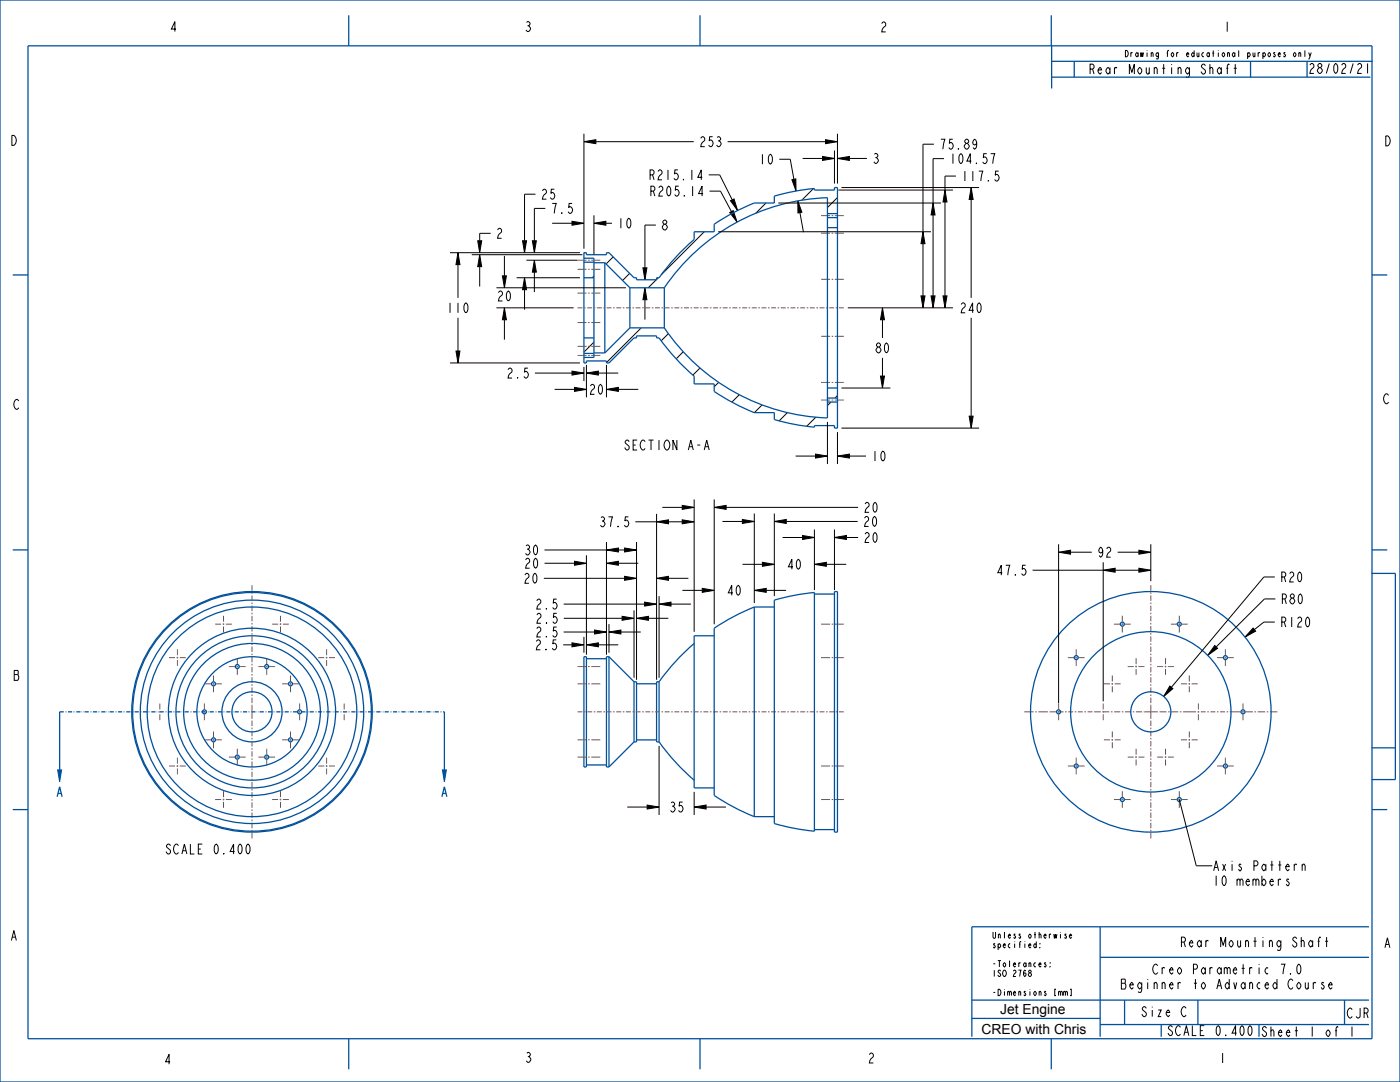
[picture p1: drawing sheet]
<svg xmlns="http://www.w3.org/2000/svg" width="559mm" height="432mm" viewBox="0 0 559 432" stroke-linecap="round" stroke-linejoin="round" font-family="sans-serif">
<path d="M23 307.3h1.6l-.8 4.7z" fill="#00509b"/>
<path d="M23 307.3h1.6l-.8 4.7z" fill="none" stroke="#00509b" stroke-width=".4"/>
<path d="M22.8 318l1-4 1 4M23.2 316.6h1.2" fill="none" stroke="#00509b" stroke-width=".51"/>
<path d="M176.6 307.3h1.6l-.8 4.7z" fill="#00509b"/>
<path d="M176.6 307.3h1.6l-.8 4.7z" fill="none" stroke="#00509b" stroke-width=".4"/>
<g fill="none" stroke="#00509b" stroke-width=".51">
<path d="M0 0h558.8v431.8h-558.8zM11.2 18.3h536.4v396.2h-536.4zM139.2 6.1v12.2M279.4 6.1v12.2M419.6 6.1v12.2M419.8 18.2v17.1M419.8 30.8h127.2M419.8 24.5h128.1M428.8 24.5v6.3M499.1 24.5v6.3M330.3 90.8h4M330.3 86.8h4"/>
<path d="M330.3 85.2h4M5.1 109.7h6.1M233.1 100.8h1v.8h8v-.8h1l10 10h1v.8h8v-.8h1l6.5-8 7.5-7.2v-3.1h8v-3l3.5-2.3 6.1-3.3 6.4-2.9h8v-2.7l6.1-1.6 6.1-1 3.8-.5v.6h8v-1h1.2v96h-1.2v-1h-8v.7l-3.8-.5-6.1-1-6.1-1.6v-2.7h-8l-6.4-2.9-6.1-3.3-3.5-2.3v-3h-8v-3.1l-7.5-7.2-6.5-8.1h-1v-.8h-8v.8h-1l-10 10h-1v-.8h-8v.8h-1zM233.1 103h4v1.6h-4M233.1 110.8h4M241.4 104.8h-4.3v36h4.3M241.4 104.8v36M241.4 104.8l10 10M251.4 114.8v16M251.4 114.8h13.8M265.2 114.8a82.1 82.1 0 0 1 65.1-35.9v87.9a82.1 82.1 0 0 1-65.1-36M265.2 114.8v16"/>
<path d="M547.6 109.7h6.1M233.1 134.8h4M251.4 130.8l-10 10M251.4 130.8h13.8M233.1 141h4v1.6h-4M330.3 158.8h4M330.3 154.8h4M330.3 160.4h4M5.1 219.5h6.1M547.6 219.5h6.1M309.1 239.5l7.3-1.8 8.7-1.3v95.3l-7.5-1-8.5-2zM325.1 237.1h8"/>
<path d="M333.1 236.1h1.2v96h-1.2zM547.5 228.8h9.4v82.3h-9.4M277.1 256.8l-7.5 7.2-6.5 8.1M285.1 253.7h-8v60.7h8M301.1 242.2l-8.9 4.2-7.1 4.3v66.7l8.4 5 7.6 3.5M301.1 242.2v83.7M301.1 242.2h8M233.1 262.1h1v44h-1zM234.1 262.9h8M243.1 262.1h-1v44h1M243.1 262.1v44M243.1 262.1l10 10"/>
<path d="M253.1 272.1v24M253.1 272.1h1v24h-1M254.1 272.9h8M263.1 272.1h-1v24h1M263.1 272.1v24M23.8 284.1v23.2M177.4 284.1v23.2M253.1 296.1l-10 10M254.1 295.3h8M263.1 296.1l6.5 8 7.5 7.3M547.5 298.4h9.4M176.4 318l1-4 1 4"/>
<path d="M176.8 316.6h1.2M234.1 305.3h8M5.1 323.1h6.1M301.1 325.9h8M325.1 331.1h8M547.6 323.1h6.1M439.1 369.9v43.8M546.4 369.9h-158.5v43.8M387.9 399.1h158.5M439.1 382h107.3M448.9 399.1v9.8M478.1 399.1v9.8"/>
<path d="M536.7 399.1v9.8M139.2 414.5v12.2M279.4 414.5v12.2M387.9 406.4h51.2M419.6 414.5v12.2M439.1 408.9h107.3M463.5 408.9v4.8"/>
<circle cx="448" cy="249.1" r=".8"/>
<circle cx="470.7" cy="249.1" r=".8"/>
<circle cx="85.2" cy="272.9" r=".8"/>
<circle cx="94.7" cy="266" r=".8"/>
<circle cx="106.5" cy="266" r=".8"/>
<circle cx="116" cy="272.9" r=".8"/>
<circle cx="429.6" cy="262.4" r=".8"/>
<circle cx="489.1" cy="262.4" r=".8"/>
<circle cx="81.6" cy="284.1" r=".8"/>
<circle cx="85.2" cy="295.2" r=".8"/>
<circle cx="100.6" cy="284.1" r="48"/>
<circle cx="100.6" cy="284.1" r="47.6"/>
<circle cx="100.6" cy="284.1" r="44.6"/>
<circle cx="100.6" cy="284.1" r="41.8"/>
<circle cx="100.6" cy="284.1" r="33.4"/>
<circle cx="100.6" cy="284.1" r="30.4"/>
<circle cx="100.6" cy="284.1" r="27.3"/>
<circle cx="100.6" cy="284.1" r="22"/>
<circle cx="100.6" cy="284.1" r="12"/>
<circle cx="100.6" cy="284.1" r="8"/>
<circle cx="116" cy="295.2" r=".8"/>
<circle cx="119.6" cy="284.1" r=".8"/>
<circle cx="422.5" cy="284.1" r=".8"/>
<circle cx="459.3" cy="284.1" r="48"/>
<circle cx="459.3" cy="284.1" r="32"/>
<circle cx="459.3" cy="284.1" r="8"/>
<circle cx="496.1" cy="284.1" r=".8"/>
<circle cx="94.7" cy="302.1" r=".8"/>
<circle cx="106.5" cy="302.1" r=".8"/>
<circle cx="429.6" cy="305.7" r=".8"/>
<circle cx="448" cy="319.1" r=".8"/>
<circle cx="470.7" cy="319.1" r=".8"/>
<circle cx="489.1" cy="305.7" r=".8"/>
</g>
<path d="M23.8 284.1h153.6" fill="none" stroke="#00509b" stroke-width=".51" stroke-dasharray="1.7 .5 .2 .3 .2 .5" stroke-linecap="butt"/>
<g fill="none" stroke="#000" stroke-width=".4">
<path d="M523.4 21l-.5 1.5M233.1 56.5l4.7-.7v1.5zM233.1 53.4v45.9M237.8 56.5h39.1M290.4 56.5h39.1M329.5 55.8l4.8 .7-4.8 .8zM334.3 53.4v19.9M372.8 57.5h-4.4v35M213.7 77.5h-4.3v18.6M282.9 69.8h4.4l5 10M283.2 76.3h4.4l4.4 8.1M311.1 63.6h4.3l1.5 7.9"/>
<path d="M316.1 71.7l1.6-.3v4.8zM320.4 63.2h7.9M324.7 75.3l-4.7 4.6M328.3 62.4l4.8 .8-4.8 .8zM333.1 60.1v13.2M334.3 63.2l4.7-.8v1.6zM334.3 78.8l-4 4M334.7 75.8h45.7M335.9 74.8h54.9M339 63.2h7M376.8 63.3h-4.4v17.7M377.2 75.8l.8 4.8h-1.6z"/>
<path d="M381.6 70.3h-4.4v5.5M387.6 74.8l.8 4.8h-1.6zM387.6 79.6v39.3M190.7 96.1h1.6l-.8 4.7zM195.8 93.1h-4.3v3M208.6 96.1h1.6l-.8 4.7zM212.5 96.1h1.6l-.8 4.7zM217.7 83.2h-4.4v12.9M220.4 89.1h7.9M228.3 88.3l4.8 .8-4.8 .8zM237.1 89.1l4.7-.8v1.6zM237.1 85.9v15.6"/>
<path d="M241.8 89.1h2.5M261.8 89.8h-4.4v17.1M281.1 92.5l-17.2 17.2M286.7 92.5h84.9M291.3 84.8l1.4-.7 1.5 4.5zM291.6 80.1l1.4-.7 1.4 4.6zM305.7 81l-4 4.1M310.7 81h64.9M318.4 80.2l1.7 4.5-1.6 .3zM319.3 84.8l1.4 7.9M368.4 92.5l.8 4.8h-1.6zM368.4 97.3v20.8"/>
<path d="M372.4 81l.8 4.8h-1.6zM372.4 85.8v32.3M377.2 80.6v37.5M179.6 100.8h51.9M182.8 100.8l.8 4.8h-1.6zM182.8 105.6v13.3M188.3 101.6h44.2M191.5 101.6l.8 4.8h-1.6zM191.5 106.4v7.9M198.2 114.8h51.6M200.5 110.1h1.6l-.8 4.7zM201.3 102.1v8"/>
<path d="M206.2 110.8h25.3M209.4 110.8l.8 4.8h-1.6zM209.4 115.6v7.9M210.1 103.8h20.4M213.3 103.8l.8 4.8h-1.6zM213.3 108.6v7.9M233.2 100.8l-.1 .2M237.1 110.2l-.7 .6M244.7 102.5l-2.8 2.8M251.3 109.1l-2.8 2.8M256.6 106.9h1.6l-.8 4.7zM257.4 114.8l.8 4.8h-1.6z"/>
<path d="M257.4 119.6v7.9M261.9 111.6l-3.2 3.2M262.7 110.8l-.6 .7M367.6 118.1h1.6l-.8 4.7zM371.6 118.1h1.6l-.8 4.7zM376.4 118.1h1.6l-.8 4.7zM182.8 126.8v13.3M198.2 122.8h30.7M201.3 122.8l.8 4.8h-1.6zM201.3 127.6v7.9M237.1 136.5l-4 4M255.9 130.8l-13.8 13.9"/>
<path d="M266.8 133.2l-2.9 2.8M338.4 122.8h42M352.2 122.8l.8 4.8h-1.6zM352.2 127.6v7.3M387.6 126.8v39.3M179.6 144.8h51.9M182 140.1h1.6l-.8 4.7zM213.5 148.9h14.8M221.4 155.4h7.9M228.3 148.1l4.8 .8-4.8 .8zM229.3 154.6l4.8 .8-4.8 .8zM233.1 146.4v5.7"/>
<path d="M234.1 148.9l4.7-.8v1.6zM234.1 145.6v13M238.8 148.9h8M242.1 155.4l4.7-.8v1.6zM242.1 145.6v13M246.8 155.4h8M272.7 140.4l-2.8 2.8M279.4 146.9l-2.8 2.8M286.8 152.6l-1.7 1.8M295.1 157.5l-3 3M334.3 157.8l-1 1M335.9 154.8h19.5"/>
<path d="M351.4 150.1h1.6l-.8 4.7zM352.2 142.8v7.3M304.2 161.6l-3.1 3.1M314.3 164.7l-3.3 3.3M325.6 166.5l-3.6 3.6M330.3 168.4v16.8M331.7 160.4l-1.4 1.4M334.3 172.4v12.8M335.9 170.8h54.9M386.8 166.1h1.6l-.8 4.7zM277.1 199.3v52.8M285.1 199.3v49.8"/>
<path d="M317.6 182h7.9M325.5 181.2l4.8 .8-4.8 .8zM334.3 182l4.7-.8v1.6zM339 182h6.7M217.3 219.5h24.8M242.1 219.5l4.7-.8v1.6zM242.1 216.3v45M246.8 219.5h2.5M249.3 218.7l4.8 .8-4.8 .8zM253.6 208.2h8.5M254.1 216.3v55M262.1 208.2l4.7-.8v1.6z"/>
<path d="M262.1 205.1v66.2M264.4 202.5h7.9M266.8 208.2h5.5M272.3 201.7l4.8 .8-4.8 .8zM272.3 207.4l4.8 .8-4.8 .8zM285.1 202.5l4.7-.8v1.6zM288.4 208.1h7.9M289.8 202.5h52.7M296.3 207.3l4.8 .8-4.8 .8zM301.1 204.9v35.8M309.1 208.1l4.7-.8v1.6zM309.1 204.9v33"/>
<path d="M312.4 214.5h7.9M313.8 208.1h28.5M320.3 213.7l4.8 .8-4.8 .8zM325.1 211.3v24.2M333.1 214.5l4.7-.8v1.6zM333.1 211.3v24.2M337.8 214.5h4.7M422.5 217.2v63.4M454.6 219.6l4.7 .8-4.7 .8zM459.3 217.2v14.7M217.1 230.8h32.2M217.4 224.8h11.9"/>
<path d="M229.3 224l4.8 .8-4.8 .8zM234.1 221.6v39.7M242.1 224.8l4.7-.8v1.6zM246.8 224.8h8M249.3 230l4.8 .8-4.8 .8zM262.1 230.8l4.7-.8v1.6zM263.1 237.9v32.6M266.8 230.8h8M272.4 235.6h7.9M280.3 234.8l4.8 .8-4.8 .8zM296.4 225.2h7.9M301.1 235.6l4.7-.8v1.6z"/>
<path d="M304.3 224.4l4.8 .8-4.8 .8zM305.8 235.6h8M325.1 225.2l4.7-.8v1.6zM329.8 225.2h8M412.2 227.6h28.1M422.5 220.4l4.8-.8v1.6zM427.3 220.4h8.5M440.3 227.6l4.8-.8v1.6zM440.3 224.4v55.5M445.1 227.6h9.5M446.1 220.4h8.5M454.6 226.8l4.7 .8-4.7 .8z"/>
<path d="M508.8 230.3h-4.3l-37 44M509.1 239h-4.4l-19.3 19.2M224.8 257.3h3.5M225 241.1h32.3M225 252.2h12.3M225 246.7h23.3M228.3 256.5l4.8 .8-4.8 .8zM233.1 254.2v6.3M234.1 257.3l4.7-.8v1.6zM237.3 251.4l4.8 .8-4.8 .8zM238.8 257.3h8M243.1 252.2l4.7-.8v1.6z"/>
<path d="M243.1 249v11.5M247.8 252.2h8M248.3 246l4.8 .7-4.8 .8zM253.1 243.6v26.9M254.1 246.7l4.7-.7v1.5zM257.3 240.3l4.8 .8-4.8 .8zM258.8 246.7h8M263.1 241.1l4.7-.8v1.6zM267.8 241.1h8M484.9 257.6l1.1 1.1-4 2.8zM500.2 250.6l1 1.3-4.3 2.3zM508.8 248.3h-4.3l-3.8 3"/>
<path d="M466.9 273.8l1.2 1-3.6 3.1zM263.1 297.7v27.6M277.1 316v9.3M470.7 319.1l6.8 26.4h6.3M250.4 322.1h7.9M258.3 321.3l4.8 .8-4.8 .8zM277.1 322.1l4.7-.8v1.6zM281.8 322.1h8"/>
</g>
<g fill="#000">
<path d="M233.1 56.5l4.7-.7v1.5zM329.5 55.8l4.8 .7-4.8 .8zM316.1 71.7l1.6-.3v4.8zM328.3 62.4l4.8 .8-4.8 .8zM334.3 63.2l4.7-.8v1.6zM377.2 75.8l.8 4.8h-1.6zM387.6 74.8l.8 4.8h-1.6zM228.3 88.3l4.8 .8-4.8 .8zM237.1 89.1l4.7-.8v1.6zM291.3 84.8l1.4-.7 1.5 4.5zM291.6 80.1l1.4-.7 1.4 4.6zM318.4 80.2l1.7 4.5-1.6 .3z"/>
<path d="M368.4 92.5l.8 4.8h-1.6zM372.4 81l.8 4.8h-1.6zM182.8 100.8l.8 4.8h-1.6zM191.5 101.6l.8 4.8h-1.6zM190.7 96.1h1.6l-.8 4.7zM200.5 110.1h1.6l-.8 4.7zM209.4 110.8l.8 4.8h-1.6zM208.6 96.1h1.6l-.8 4.7zM213.3 103.8l.8 4.8h-1.6zM212.5 96.1h1.6l-.8 4.7zM256.6 106.9h1.6l-.8 4.7zM257.4 114.8l.8 4.8h-1.6z"/>
<path d="M201.3 122.8l.8 4.8h-1.6zM352.2 122.8l.8 4.8h-1.6zM367.6 118.1h1.6l-.8 4.7zM371.6 118.1h1.6l-.8 4.7zM376.4 118.1h1.6l-.8 4.7zM182 140.1h1.6l-.8 4.7zM228.3 148.1l4.8 .8-4.8 .8zM229.3 154.6l4.8 .8-4.8 .8zM234.1 148.9l4.7-.8v1.6zM242.1 155.4l4.7-.8v1.6zM351.4 150.1h1.6l-.8 4.7zM386.8 166.1h1.6l-.8 4.7z"/>
<path d="M325.5 181.2l4.8 .8-4.8 .8zM334.3 182l4.7-.8v1.6zM242.1 219.5l4.7-.8v1.6zM249.3 218.7l4.8 .8-4.8 .8zM262.1 208.2l4.7-.8v1.6zM272.3 201.7l4.8 .8-4.8 .8zM272.3 207.4l4.8 .8-4.8 .8zM285.1 202.5l4.7-.8v1.6zM296.3 207.3l4.8 .8-4.8 .8zM309.1 208.1l4.7-.8v1.6zM320.3 213.7l4.8 .8-4.8 .8zM333.1 214.5l4.7-.8v1.6z"/>
<path d="M229.3 224l4.8 .8-4.8 .8zM242.1 224.8l4.7-.8v1.6zM249.3 230l4.8 .8-4.8 .8zM262.1 230.8l4.7-.8v1.6zM280.3 234.8l4.8 .8-4.8 .8zM301.1 235.6l4.7-.8v1.6zM304.3 224.4l4.8 .8-4.8 .8zM325.1 225.2l4.7-.8v1.6zM422.5 220.4l4.8-.8v1.6zM440.3 227.6l4.8-.8v1.6zM454.6 219.6l4.7 .8-4.7 .8zM454.6 226.8l4.7 .8-4.7 .8z"/>
<path d="M228.3 256.5l4.8 .8-4.8 .8zM234.1 257.3l4.7-.8v1.6zM237.3 251.4l4.8 .8-4.8 .8zM243.1 252.2l4.7-.8v1.6zM248.3 246l4.8 .7-4.8 .8zM254.1 246.7l4.7-.7v1.5zM257.3 240.3l4.8 .8-4.8 .8zM263.1 241.1l4.7-.8v1.6zM500.2 250.6l1 1.3-4.3 2.3zM466.9 273.8l1.2 1-3.6 3.1zM484.9 257.6l1.1 1.1-4 2.8zM258.3 321.3l4.8 .8-4.8 .8z"/>
<path d="M277.1 322.1l4.7-.8v1.6z"/>
</g>
<g fill="none" stroke="#785055" stroke-width=".4">
<path d="M327.7 93.1h3.6M327.7 86h3.6M332 93.1h.6M332 86h.6M333.2 93.1h3.6M333.2 86h3.6M230.5 117h3.6M230.5 107.5h3.6M230.5 103.8h3.6M234.8 117h.6M234.8 107.5h.6M234.8 103.8h.6"/>
<path d="M236 117h3.6M236 107.5h3.6M236 103.8h3.6M327.7 111.5h3.6M332 111.5h.6M333.2 111.5h3.6M230.5 138.2h3.6M230.5 128.7h3.6M230.5 122.8h2M233.1 122.8h.7M234.4 122.8h2M234.8 138.2h.6"/>
<path d="M234.8 128.7h.6M236 138.2h3.6M236 128.7h3.6M237 122.8h.6M238.3 122.8h1.9M240.9 122.8h.6M242.1 122.8h2M244.7 122.8h.6M246 122.8h1.9M248.6 122.8h.6M249.8 122.8h2M252.4 122.8h.7"/>
<path d="M253.7 122.8h2M256.3 122.8h.6M257.6 122.8h1.9M260.2 122.8h.6M261.4 122.8h2M264 122.8h.7M265.3 122.8h2M267.9 122.8h.6M269.2 122.8h1.9M271.8 122.8h.6M273 122.8h2M275.6 122.8h.7"/>
<path d="M276.9 122.8h2M279.5 122.8h.6M280.8 122.8h1.9M283.4 122.8h.6M284.6 122.8h2M287.2 122.8h.6M288.5 122.8h1.9M291.1 122.8h.6M292.3 122.8h2M294.9 122.8h.7M296.2 122.8h2M298.8 122.8h.6"/>
<path d="M300.1 122.8h1.9M302.7 122.8h.6M303.9 122.8h2M306.5 122.8h.7M307.8 122.8h2M310.4 122.8h.6M311.7 122.8h1.9M314.3 122.8h.6M315.5 122.8h2M318.1 122.8h.7M319.4 122.8h2M322 122.8h.6"/>
<path d="M323.2 122.8h2M325.8 122.8h.7M327.1 122.8h2M327.7 134.2h3.6M329.7 122.8h.6M331 122.8h1.9M332 134.2h.6M333.2 134.2h3.6M333.6 122.8h.6M334.8 122.8h2M230.5 141.8h3.6M234.8 141.8h.6"/>
<path d="M236 141.8h3.6M327.7 159.6h3.6M327.7 152.6h3.6M332 159.6h.6M332 152.6h.6M333.2 159.6h3.6M333.2 152.6h3.6M100.6 233.5v2.2M100.6 236.4v.6M100.6 237.6v2.2M459.3 233.5v2.2M459.3 236.4v.6"/>
<path d="M459.3 237.6v2.2M70.8 259.1v2.4M85.9 249.1h2.4M88.9 249.1h.6M89.2 245.7v2.4M89.2 248.8v.6M89.2 250v2.4M90.2 249.1h2.4M100.6 240.4v.7M100.6 241.7v2.2M100.6 244.5v.6M100.6 245.8v2.2"/>
<path d="M100.6 248.6v.6M100.6 249.9v2.1M100.6 252.7v.6M100.6 253.9v2.2M100.6 256.7v.7M100.6 258v2.2M108.6 249.1h2.4M111.6 249.1h.7M112 245.7v2.4M112 248.8v.6M112 250v2.4M112.9 249.1h2.4"/>
<path d="M130.4 259.1v2.4M327.7 249.1h3.6M332 249.1h.6M333.2 249.1h3.6M429.6 259.1v2.4M444.6 249.1h2.4M447.7 249.1h.6M448 245.7v2.4M448 248.8v.6M448 250v2.4M448.9 249.1h2.4M459.3 240.4v.7"/>
<path d="M459.3 241.7v2.2M459.3 244.5v.6M459.3 245.8v2.2M459.3 248.6v.6M459.3 249.9v2.1M459.3 252.7v.6M459.3 253.9v2.2M459.3 256.7v.7M459.3 258v2.2M467.4 249.1h2.4M470.4 249.1h.6M470.7 245.7v2.4"/>
<path d="M470.7 248.8v.6M470.7 250v2.4M471.7 249.1h2.3M489.1 259.1v2.4M67.5 262.4h2.4M70.5 262.4h.6M70.8 262.1v.7M70.8 263.4v2.4M71.8 262.4h2.4M81.9 272.9h2.4M84.9 272.9h.6M85.2 269.6v2.4"/>
<path d="M85.2 272.6v.6M85.2 273.9v2.3M86.2 272.9h2.4M91.4 266h2.4M94.4 266h.6M94.7 262.7v2.4M94.7 265.7v.6M94.7 267v2.3M95.7 266h2.4M100.6 260.8v.7M100.6 262.1v2.2M100.6 264.9v.6"/>
<path d="M100.6 266.2v2.2M100.6 269v.6M100.6 270.2v2.2M100.6 273.1v.6M100.6 274.3v2.2M100.6 277.1v.7M100.6 278.4v2.2M103.1 266h2.4M106.1 266h.7M106.5 262.7v2.4M106.5 265.7v.6M106.5 267v2.3"/>
<path d="M107.4 266h2.4M112.6 272.9h2.4M115.6 272.9h.7M116 269.6v2.4M116 272.6v.6M116 273.9v2.3M116.9 272.9h2.4M127 262.4h2.4M130 262.4h.7M130.4 262.1v.7M130.4 263.4v2.4M131.3 262.4h2.4"/>
<path d="M230.5 272.9h3.6M230.5 266h3.6M234.8 272.9h.6M234.8 266h.6M236 272.9h3.6M236 266h3.6M327.7 262.4h3.6M332 262.4h.6M333.2 262.4h3.6M426.2 262.4h2.4M429.3 262.4h.6M429.6 262.1v.7"/>
<path d="M429.6 263.4v2.4M430.5 262.4h2.4M440.6 272.9h2.4M443.7 272.9h.6M444 269.6v2.4M444 272.6v.6M444 273.9v2.3M444.9 272.9h2.4M450.1 266h2.4M453.2 266h.6M453.5 262.7v2.4M453.5 265.7v.6"/>
<path d="M453.5 267v2.3M454.4 266h2.4M459.3 260.8v.7M459.3 262.1v2.2M459.3 264.9v.6M459.3 266.2v2.2M459.3 269v.6M459.3 270.2v2.2M459.3 273.1v.6M459.3 274.3v2.2M459.3 277.1v.7M459.3 278.4v2.2"/>
<path d="M461.9 266h2.4M464.9 266h.6M465.2 262.7v2.4M465.2 265.7v.6M465.2 267v2.3M466.2 266h2.3M471.4 272.9h2.4M474.4 272.9h.6M474.7 269.6v2.4M474.7 272.6v.6M474.7 273.9v2.3M475.7 272.9h2.3"/>
<path d="M485.8 262.4h2.4M488.8 262.4h.6M489.1 262.1v.7M489.1 263.4v2.4M490.1 262.4h2.3M63.8 280.7v2.4M63.8 283.8v.6M63.8 285v2.4M81.6 280.7v2.4M81.6 283.8v.6M81.6 285v2.4M81.9 295.2h2.4"/>
<path d="M84.9 295.2h.6M85.2 291.9v2.4M85.2 294.9v.7M85.2 296.2v2.4M86.2 295.2h2.4M94.7 298.8v2.4M100.6 281.2v5.7M100.6 287.6v2.1M100.6 290.4v.6M100.6 291.6v2.2M100.6 294.5v.6M100.6 295.7v2.2"/>
<path d="M100.6 298.5v.7M100.6 299.8v2.2M106.5 298.8v2.4M112.6 295.2h2.4M115.6 295.2h.7M116 291.9v2.4M116 294.9v.7M116 296.2v2.4M116.9 295.2h2.4M119.6 280.7v2.4M119.6 283.8v.6M119.6 285v2.4"/>
<path d="M137.4 280.7v2.4M137.4 283.8v.6M137.4 285v2.4M230.5 295.2h3.6M230.5 284.1h2M233.1 284.1h.7M234.4 284.1h2M234.8 295.2h.6M236 295.2h3.6M237 284.1h.6M238.3 284.1h1.9M240.9 284.1h.6"/>
<path d="M242.1 284.1h2M244.7 284.1h.6M246 284.1h1.9M248.6 284.1h.6M249.8 284.1h2M252.4 284.1h.7M253.7 284.1h2M256.3 284.1h.6M257.6 284.1h1.9M260.2 284.1h.6M261.4 284.1h2M264 284.1h.7"/>
<path d="M265.3 284.1h2M267.9 284.1h.6M269.2 284.1h1.9M271.8 284.1h.6M273 284.1h2M275.6 284.1h.7M276.9 284.1h2M279.5 284.1h.6M280.8 284.1h1.9M283.4 284.1h.6M284.6 284.1h2M287.2 284.1h.6"/>
<path d="M288.5 284.1h1.9M291.1 284.1h.6M292.3 284.1h2M294.9 284.1h.7M296.2 284.1h2M298.8 284.1h.6M300.1 284.1h1.9M302.7 284.1h.6M303.9 284.1h2M306.5 284.1h.7M307.8 284.1h2M310.4 284.1h.6"/>
<path d="M311.7 284.1h1.9M314.3 284.1h.6M315.5 284.1h2M318.1 284.1h.7M319.4 284.1h2M322 284.1h.6M323.2 284.1h2M325.8 284.1h.7M327.1 284.1h2M329.7 284.1h.6M331 284.1h1.9M333.6 284.1h.6"/>
<path d="M334.8 284.1h2M408.8 284.1h3.8M413.2 284.1h.6M414.5 284.1h3.7M418.9 284.1h2.7M422.2 284.1h2.3M422.5 280.7v2.4M422.5 283.8v.6M422.5 285v2.4M425.1 284.1h.7M426.4 284.1h1.9M429 284.1h.6"/>
<path d="M430.2 284.1h2M432.8 284.1h.7M434.1 284.1h1.9M436.7 284.1h2.7M440 284.1h2.8M440.3 280.7v2.4M440.3 283.8v.6M440.3 285v2.4M440.6 295.2h2.4M443.4 284.1h.7M443.7 295.2h.6M444 291.9v2.4"/>
<path d="M444 294.9v.7M444 296.2v2.4M444.7 284.1h2.4M444.9 295.2h2.4M447.8 284.1h.6M449 284.1h2.5M452.1 284.1h.7M453.4 284.1h2.4M453.5 298.8v2.4M456.5 284.1h5.7M459.3 281.2v5.7M459.3 287.6v2.1"/>
<path d="M459.3 290.4v.6M459.3 291.6v2.2M459.3 294.5v.6M459.3 295.7v2.2M459.3 298.5v.7M459.3 299.8v2.2M462.8 284.1h2.8M465.2 298.8v2.4M466.3 284.1h.6M467.5 284.1h2.8M470.9 284.1h.7M471.4 295.2h2.4"/>
<path d="M472.2 284.1h5.2M474.4 295.2h.6M474.7 291.9v2.4M474.7 294.9v.7M474.7 296.2v2.4M475.7 295.2h2.3M478 284.1h.7M478.3 280.7v2.4M478.3 283.8v.6M478.3 285v2.4M479.3 284.1h1.9M481.9 284.1h.6"/>
<path d="M483.1 284.1h2M485.7 284.1h.7M487 284.1h1.9M489.6 284.1h.6M490.8 284.1h4.4M495.8 284.1h.7M496.1 280.7v2.4M496.1 283.8v.6M496.1 285v2.4M497.1 284.1h3M500.7 284.1h.6M502 284.1h3"/>
<path d="M505.6 284.1h.6M506.9 284.1h3M67.5 305.7h2.4M70.5 305.7h.6M70.8 302.4v2.4M70.8 305.4v.6M70.8 306.7v2.3M71.8 305.7h2.4M85.9 319.1h2.4M88.9 319.1h.6M89.2 315.7v2.4M89.2 318.8v.6"/>
<path d="M90.2 319.1h2.4M91.4 302.1h2.4M94.4 302.1h.6M94.7 301.8v.7M94.7 303.1v2.4M95.7 302.1h2.4M100.6 302.6v.6M100.6 303.9v2.2M100.6 306.7v.6M100.6 308v2.1M100.6 310.8v.6M100.6 312v2.2"/>
<path d="M100.6 314.9v.6M100.6 316.1v2.2M100.6 318.9v.7M103.1 302.1h2.4M106.1 302.1h.7M106.5 301.8v.7M106.5 303.1v2.4M107.4 302.1h2.4M108.6 319.1h2.4M111.6 319.1h.7M112 315.7v2.4M112 318.8v.6"/>
<path d="M112.9 319.1h2.4M127 305.7h2.4M130 305.7h.7M130.4 302.4v2.4M130.4 305.4v.6M130.4 306.7v2.3M131.3 305.7h2.4M230.5 302.1h3.6M234.8 302.1h.6M236 302.1h3.6M327.7 319.1h3.6M327.7 305.7h3.6"/>
<path d="M332 319.1h.6M332 305.7h.6M333.2 319.1h3.6M333.2 305.7h3.6M426.2 305.7h2.4M429.3 305.7h.6M429.6 302.4v2.4M429.6 305.4v.6M429.6 306.7v2.3M430.5 305.7h2.4M444.6 319.1h2.4M447.7 319.1h.6"/>
<path d="M448 315.7v2.4M448 318.8v.6M448.9 319.1h2.4M450.1 302.1h2.4M453.2 302.1h.6M453.5 301.8v.7M453.5 303.1v2.4M454.4 302.1h2.4M459.3 302.6v.6M459.3 303.9v2.2M459.3 306.7v.6M459.3 308v2.1"/>
<path d="M459.3 310.8v.6M459.3 312v2.2M459.3 314.9v.6M459.3 316.1v2.2M459.3 318.9v.7M461.9 302.1h2.4M464.9 302.1h.6M465.2 301.8v.7M465.2 303.1v2.4M466.2 302.1h2.3M467.4 319.1h2.4M470.4 319.1h.6"/>
<path d="M470.7 315.7v2.4M470.7 318.8v.6M471.7 319.1h2.3M485.8 305.7h2.4M488.8 305.7h.6M489.1 302.4v2.4M489.1 305.4v.6M489.1 306.7v2.3M490.1 305.7h2.3M89.2 320v2.4M100.6 320.2v2.2M100.6 323v.6"/>
<path d="M100.6 324.3v2.2M100.6 327.1v.6M100.6 328.4v2.1M100.6 331.2v.6M100.6 332.4v2.2M112 320v2.4M448 320v2.4M459.3 320.2v2.2M459.3 323v.6M459.3 324.3v2.2M459.3 327.1v.6M459.3 328.4v2.1"/>
<path d="M459.3 331.2v.6M459.3 332.4v2.2M470.7 320v2.4"/>
</g>
<g font-size="5.5">
<text x="399.2" y="404.6">Jet Engine</text>
<text x="391.8" y="412.6">CREO with Chris</text>
</g>
<g font-size="5.2">
<text x="67.6" y="12.6">4</text>
<text x="209.2" y="12.6">3</text>
<text x="351.1" y="12.7">2</text>
<text x="488.2" y="12.6">1</text>
<text x="434.3" y="29.6">Rear Mounting Shaft</text>
<text x="3.9" y="58">D</text>
<text x="278.9" y="58.5">253</text>
<text x="374.8" y="59.5">75.89</text>
<text x="552.3" y="58.2">D</text>
<text x="302.7" y="65.5">10</text>
<text x="348" y="65.2">3</text>
<text x="378.8" y="65.3">104.57</text>
<text x="258.7" y="71.8">R215.14</text>
<text x="383.5" y="72.3">117.5</text>
<text x="215.7" y="79.5">25</text>
<text x="259" y="78.3">R205.14</text>
<text x="219.6" y="85.2">7.5</text>
<text x="197.8" y="95.1">2</text>
<text x="246.2" y="91.1">10</text>
<text x="263.8" y="91.8">8</text>
<text x="178" y="124.8">110</text>
<text x="198.2" y="120.1">20</text>
<text x="382.9" y="124.8">240</text>
<text x="349.1" y="140.8">80</text>
<text x="202" y="150.9">2.5</text>
<text x="234.9" y="157.4">20</text>
<text x="551.8" y="161.1">C</text>
<text x="5.1" y="163.4">C</text>
<text x="249.4" y="179.6">SECTION</text>
<text x="274.4" y="179.6">A-A</text>
<text x="347.7" y="184">10</text>
<text x="344.5" y="204.5">20</text>
<text x="238.9" y="210.2">37.5</text>
<text x="344.3" y="210.1">20</text>
<text x="209" y="221.5">30</text>
<text x="344.5" y="216.5">20</text>
<text x="209" y="226.8">20</text>
<text x="313.9" y="227.2">40</text>
<text x="437.8" y="222.4">92</text>
<text x="208.7" y="232.8">20</text>
<text x="397.5" y="229.5">47.5</text>
<text x="510.8" y="232.3">R20</text>
<text x="289.9" y="237.6">40</text>
<text x="213.5" y="243.1">2.5</text>
<text x="511.1" y="241">R80</text>
<text x="213.5" y="248.7">2.5</text>
<text x="510.8" y="250.2">R120</text>
<text x="213.5" y="254.2">2.5</text>
<text x="213.3" y="259.3">2.5</text>
<text x="5.1" y="271.5">B</text>
<text x="266.9" y="324.1">35</text>
<text x="66.1" y="340.8">SCALE 0.400</text>
<text x="483.8" y="347.5">Axis Pattern</text>
<text x="483.8" y="353.5">10 members</text>
<text x="3.9" y="375.3">A</text>
<text x="470.8" y="378">Rear Mounting Shaft</text>
<text x="552.2" y="378.2">A</text>
<text x="460.4" y="388.8">Creo Parametric 7.0</text>
<text x="448.1" y="394.7">Beginner to Advanced Course</text>
<text x="455.2" y="405.7">Size C</text>
<text x="537.3" y="406.3">CJR</text>
<text x="466.1" y="413.3">SCALE 0.400</text>
<text x="65.3" y="424.7">4</text>
<text x="209.3" y="424">3</text>
<text x="346.2" y="424.2">2</text>
<text x="486.4" y="424.2">1</text>
</g>
<g font-size="5.2" fill="#00509b">
<text x="522" y="29.3">28/02/21</text>
<text x="503.1" y="413.7">Sheet 1 of 1</text>
</g>
<g font-size="3.3">
<text x="448.7" y="22.7">Drawing for educational purposes only</text>
<text x="395.8" y="374.5">Unless otherwise</text>
<text x="395.8" y="378.3">specified:</text>
<text x="395.8" y="385.9">-Tolerances:</text>
<text x="395.8" y="389.7">ISO 2768</text>
<text x="395.8" y="397.3">-Dimensions [mm]</text>
</g>
</svg>
